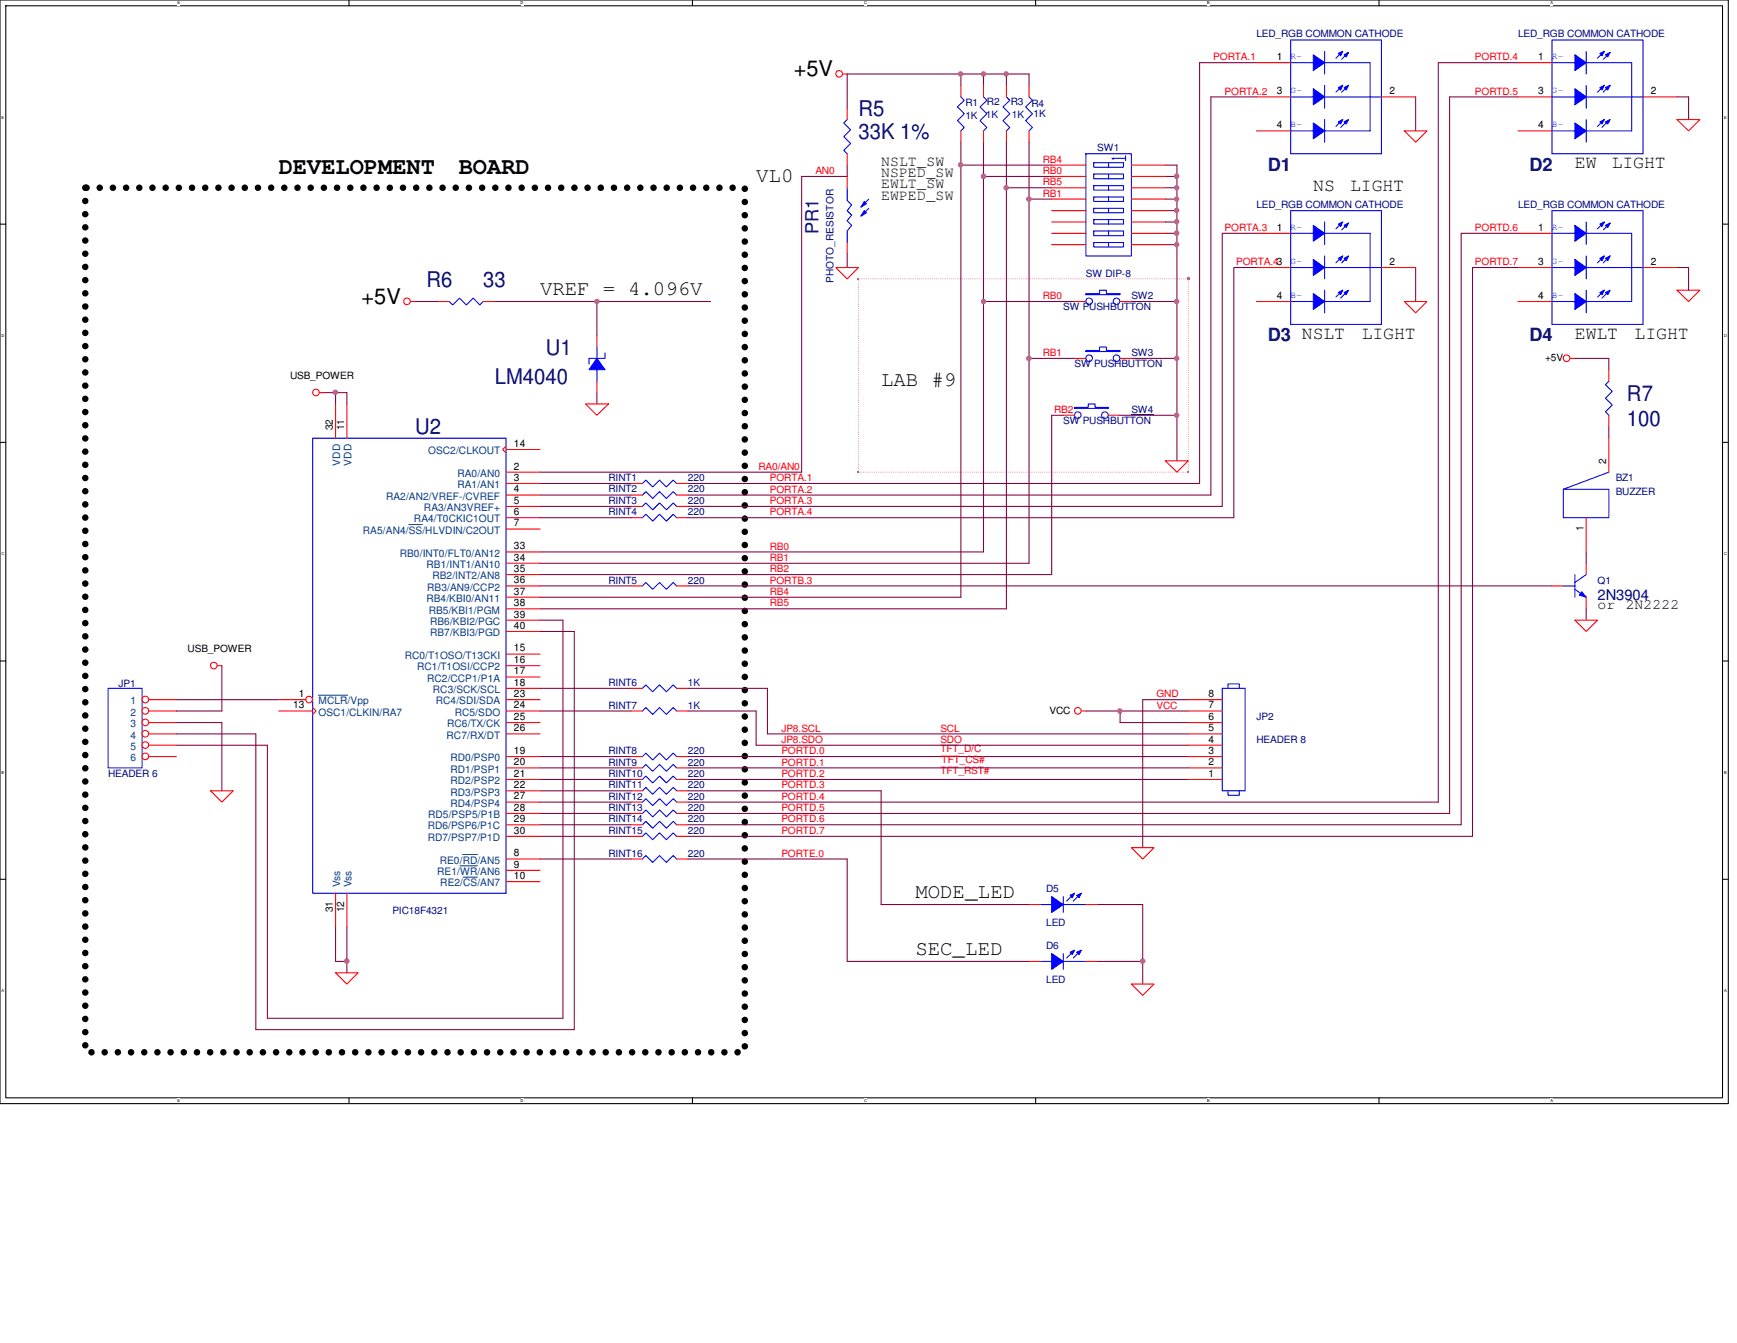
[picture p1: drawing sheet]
<svg xmlns="http://www.w3.org/2000/svg" width="279mm" height="216mm" viewBox="0 0 279 216" stroke-linecap="round" stroke-linejoin="round" font-family="sans-serif">
<path d="M0 0h278v177.4h-278zM.9 .9h276.2v175.6h-276.2z" fill="none" stroke="#000" stroke-width=".17"/>
<g fill="#fff">
<path d="M28.5 .1h.5v.7h-.5z"/>
<path d="M28.5 176.6h.5v.7h-.5z"/>
</g>
<path d="M56.1 0v.9M56.1 176.5v.9" fill="none" stroke="#000" stroke-width=".17"/>
<g fill="#fff">
<path d="M83.7 .1h.5v.7h-.5z"/>
<path d="M83.7 176.6h.5v.7h-.5z"/>
</g>
<path d="M111.4 0v.9M111.4 176.5v.9" fill="none" stroke="#000" stroke-width=".17"/>
<g fill="#fff">
<path d="M139 .1h.4v.7h-.4z"/>
<path d="M139 176.6h.4v.7h-.4z"/>
</g>
<path d="M166.6 0v.9M166.6 176.5v.9" fill="none" stroke="#000" stroke-width=".17"/>
<g fill="#fff">
<path d="M194.2 .1h.4v.7h-.4z"/>
<path d="M194.2 176.6h.4v.7h-.4z"/>
</g>
<path d="M221.8 0v.9M221.8 176.5v.9" fill="none" stroke="#000" stroke-width=".17"/>
<g fill="#fff">
<path d="M249.4 .1h.4v.7h-.4z"/>
<path d="M249.4 176.6h.4v.7h-.4z"/>
<path d="M.3 18.5h.4v.7h-.4z"/>
<path d="M277.3 18.5h.4v.7h-.4z"/>
<path d="M.3 53.6h.4v.7h-.4z"/>
<path d="M277.3 53.6h.5v.7h-.5z"/>
</g>
<path d="M0 36h.9M277.1 36h.9" fill="none" stroke="#000" stroke-width=".17"/>
<g fill="#fff">
<path d="M.3 88.6h.4v.8h-.4z"/>
<path d="M277.3 88.6h.5v.8h-.5z"/>
</g>
<path d="M0 71.1h.9M277.1 71.1h.9" fill="none" stroke="#000" stroke-width=".17"/>
<g fill="#fff">
<path d="M.3 123.8h.4v.7h-.4z"/>
<path d="M277.3 123.8h.4v.7h-.4z"/>
</g>
<path d="M0 106.3h.9M277.1 106.3h.9" fill="none" stroke="#000" stroke-width=".17"/>
<g fill="#fff">
<path d="M.3 158.9h.3v.7h-.3z"/>
<path d="M277.3 158.9h.4v.7h-.4z"/>
</g>
<path d="M0 141.4h.9M277.1 141.4h.9" fill="none" stroke="#000" stroke-width=".17"/>
<path d="M13.7 30.2h106.1v139h-106.1z" fill="none" stroke="#000" stroke-width="1.1" stroke-dasharray="0 2.1"/>
<path d="M138.1 44.8h53v31.1h-53z" fill="none" stroke="#f0f" stroke-width=".17" stroke-dasharray="0 .3"/>
<g fill="#f0f">
<path d="M138 44.7h.2v.2h-.2z"/>
<path d="M191 44.7h.3v.3h-.3z"/>
<path d="M191.1 75.8h.1v.2h-.1z"/>
<path d="M138 75.8h.2v.2h-.2z"/>
</g>
<path d="M55.8 154.6v1.8" fill="none" stroke="#800040" stroke-width=".17"/>
<circle cx="55.8" cy="154.5" r=".36" fill="#f0f"/>
<circle cx="55.8" cy="154.5" r=".36" fill="none" stroke="#f0f" stroke-width=".17"/>
<path d="M52.2 63.1h3.6v1.8M54 63.1v1.8M86.9 99.7h3.7v64M28.4 112.5h16.4M28.4 116.2h7.3v10.9M28.4 119.8h14.6v43.9M35.7 107v7.3h-7.3M86.9 101.5h5.5v64h-51.3v-47.5h-12.7M55.8 149.1v5.5h-1.8" fill="none" stroke="#800040" stroke-width=".17"/>
<circle cx="53.9" cy="63.1" r=".34" fill="#f0f"/>
<circle cx="53.9" cy="63.1" r=".34" fill="none" stroke="#f0f" stroke-width=".17"/>
<g fill="none" stroke="#800040" stroke-width=".17">
<path d="M231.4 10.1h12.8M66.8 48.5h3.6M79.6 48.5h16.4M96 48.5v5.5M96 48.5h18.3M86.9 77.7h14.6M96 63.1v1.8M110.7 77.7h82.3M110.7 79.6h84.1M86.9 81.4h14.6M86.9 83.2h14.6M86.9 90.6h78.6"/>
<path d="M86.9 94.2h14.6M86.9 88.7h71.3M110.7 83.2h87.8M86.9 110.7h14.6M86.9 114.3h14.6M86.9 121.6h14.6M86.9 123.4h14.6M86.9 125.3h14.6M54 149.1v5.5M43 163.7h47.6"/>
</g>
<circle cx="96" cy="48.5" r=".34" fill="#f0f"/>
<circle cx="96" cy="48.5" r=".34" fill="none" stroke="#f0f" stroke-width=".17"/>
<g fill="none" stroke="#800040" stroke-width=".17">
<path d="M154.6 11.9v1.8M158.2 11.9v1.8M202.1 10.1h-9.1v67.6M202.1 15.6h-7.3v64M227.7 15.6v5.4M269.7 15.6h1.9M136.3 26.5v1.9h-7.4v47.5h-42M202.1 37.5h-5.5v43.9h-85.9M136.3 40.8v2.2M202.1 43h-3.6v40.2M227.7 43v5.5M258.8 57.6v1.8"/>
<path d="M269.7 43h1.9v3.7M258.8 68.6v1.8M86.9 132.6h14.6M86.9 134.5h14.6M110.7 132.6h124.3M110.7 134.5h126.2"/>
</g>
<circle cx="158.2" cy="11.9" r=".34" fill="#f0f"/>
<circle cx="158.2" cy="11.9" r=".34" fill="none" stroke="#f0f" stroke-width=".17"/>
<path d="M158.2 11.9h3.7M161.9 11.9h3.6M161.9 11.9v1.8M165.5 22.9v9.1" fill="none" stroke="#800040" stroke-width=".17"/>
<circle cx="161.8" cy="11.9" r=".34" fill="#f0f"/>
<circle cx="161.8" cy="11.9" r=".34" fill="none" stroke="#f0f" stroke-width=".17"/>
<path d="M136.3 11.9h18.3M165.5 11.9v1.8M154.6 22.9v3.6M158.2 22.9v5.5M161.9 22.9v7.3" fill="none" stroke="#800040" stroke-width=".17"/>
<circle cx="154.5" cy="11.9" r=".34" fill="#f0f"/>
<circle cx="154.5" cy="11.9" r=".34" fill="none" stroke="#f0f" stroke-width=".17"/>
<path d="M154.6 11.9h3.6M154.6 26.5h14.6M161.9 30.2h7.3M187.5 33.9h1.8M189.3 32v1.9M189.3 33.9v1.8" fill="none" stroke="#800040" stroke-width=".17"/>
<circle cx="189.3" cy="33.8" r=".34" fill="#f0f"/>
<circle cx="189.3" cy="33.8" r=".34" fill="none" stroke="#f0f" stroke-width=".17"/>
<path d="M187.5 35.7h1.8v1.8" fill="none" stroke="#800040" stroke-width=".17"/>
<circle cx="189.3" cy="37.5" r=".35" fill="#f0f"/>
<circle cx="189.3" cy="37.5" r=".35" fill="none" stroke="#f0f" stroke-width=".17"/>
<circle cx="189.3" cy="35.6" r=".34" fill="#f0f"/>
<circle cx="189.3" cy="35.6" r=".34" fill="none" stroke="#f0f" stroke-width=".17"/>
<path d="M187.5 37.5h1.8v1.8M187.5 39.3h1.8M189.3 39.3v9.2" fill="none" stroke="#800040" stroke-width=".17"/>
<circle cx="189.3" cy="48.5" r=".34" fill="#f0f"/>
<circle cx="189.3" cy="48.5" r=".34" fill="none" stroke="#f0f" stroke-width=".17"/>
<circle cx="189.3" cy="39.3" r=".34" fill="#f0f"/>
<circle cx="189.3" cy="39.3" r=".34" fill="none" stroke="#f0f" stroke-width=".17"/>
<path d="M187.5 26.5h1.8v1.9M187.5 30.2h1.8" fill="none" stroke="#800040" stroke-width=".17"/>
<circle cx="189.3" cy="28.3" r=".35" fill="#f0f"/>
<circle cx="189.3" cy="28.3" r=".35" fill="none" stroke="#f0f" stroke-width=".17"/>
<path d="M187.5 28.4h1.8v3.6h-1.8" fill="none" stroke="#800040" stroke-width=".17"/>
<circle cx="189.3" cy="32" r=".34" fill="#f0f"/>
<circle cx="189.3" cy="32" r=".34" fill="none" stroke="#f0f" stroke-width=".17"/>
<circle cx="189.3" cy="30.2" r=".34" fill="#f0f"/>
<circle cx="189.3" cy="30.2" r=".34" fill="none" stroke="#f0f" stroke-width=".17"/>
<path d="M154.6 26.5v69.5" fill="none" stroke="#800040" stroke-width=".17"/>
<circle cx="154.5" cy="26.5" r=".34" fill="#f0f"/>
<circle cx="154.5" cy="26.5" r=".34" fill="none" stroke="#f0f" stroke-width=".17"/>
<path d="M161.9 30.2v67.7" fill="none" stroke="#800040" stroke-width=".17"/>
<circle cx="161.8" cy="30.2" r=".34" fill="#f0f"/>
<circle cx="161.8" cy="30.2" r=".34" fill="none" stroke="#f0f" stroke-width=".17"/>
<g fill="none" stroke="#800040" stroke-width=".17">
<path d="M136.3 11.9v5.5M231.4 10.1v118.8h-120.7M244.2 15.6h-11v115.2h-122.5M271.6 15.6v3.6M244.2 37.5h-9.2v95.1M244.2 43h-7.3v91.5M253.3 57.6h5.5M86.9 79.6h14.6M86.9 96h67.7M86.9 97.9h75M110.7 94.2h138.9M255.1 88.7v1.9"/>
<path d="M255.1 97.9v1.8M86.9 128.9h14.6M86.9 138.1h14.6M110.7 138.1h25.6v16.5h29.2M176.5 154.6h7.3v3.6"/>
</g>
<circle cx="183.8" cy="154.5" r=".36" fill="#f0f"/>
<circle cx="183.8" cy="154.5" r=".36" fill="none" stroke="#f0f" stroke-width=".17"/>
<path d="M174.7 114.3h16.4M180.2 116.2h10.9M183.8 112.5v23.8M110.7 121.6h80.4M110.7 123.4h80.4M110.7 125.3h80.4" fill="none" stroke="#800040" stroke-width=".17"/>
<circle cx="180.1" cy="114.3" r=".34" fill="#f0f"/>
<circle cx="180.1" cy="114.3" r=".34" fill="none" stroke="#f0f" stroke-width=".17"/>
<path d="M172.8 48.5h-14.6v40.2M172.8 57.6h-7.3v33M110.7 110.7h12.7v7.3h67.7M121.6 114.3v5.5h69.5M180.2 114.3v1.9M183.8 112.5h7.3" fill="none" stroke="#800040" stroke-width=".17"/>
<circle cx="165.5" cy="57.6" r=".36" fill="#f0f"/>
<circle cx="165.5" cy="57.6" r=".36" fill="none" stroke="#f0f" stroke-width=".17"/>
<path d="M182 48.5h7.3v9.1h-7.3" fill="none" stroke="#800040" stroke-width=".17"/>
<circle cx="189.3" cy="57.6" r=".34" fill="#f0f"/>
<circle cx="189.3" cy="57.6" r=".34" fill="none" stroke="#f0f" stroke-width=".17"/>
<path d="M169.2 28.4h-11v20.1M189.3 57.6v9.2" fill="none" stroke="#800040" stroke-width=".17"/>
<circle cx="158.2" cy="48.5" r=".34" fill="#f0f"/>
<circle cx="158.2" cy="48.5" r=".34" fill="none" stroke="#f0f" stroke-width=".17"/>
<circle cx="158.2" cy="28.3" r=".35" fill="#f0f"/>
<circle cx="158.2" cy="28.3" r=".35" fill="none" stroke="#f0f" stroke-width=".17"/>
<path d="M169.2 32h-3.7v25.6" fill="none" stroke="#800040" stroke-width=".17"/>
<circle cx="165.5" cy="32" r=".36" fill="#f0f"/>
<circle cx="165.5" cy="32" r=".36" fill="none" stroke="#f0f" stroke-width=".17"/>
<path d="M169.2 66.8v25.6h-82.3M180.2 66.8h9.1v7.3M110.7 114.3h10.9M86.9 130.8h14.6M86.9 127.1h14.6M110.7 127.1h31v18.3h23.8M176.5 145.4h7.3v9.2" fill="none" stroke="#800040" stroke-width=".17"/>
<circle cx="189.3" cy="66.8" r=".34" fill="#f0f"/>
<circle cx="189.3" cy="66.8" r=".34" fill="none" stroke="#f0f" stroke-width=".17"/>
<path d="M169.2 66.8h1.8" fill="none" stroke="#800040" stroke-width=".17"/>
<g fill="none" stroke="#f00" stroke-width=".17">
<path d="M135.6 11.9h.7M269.7 19.2h3.7l-1.8 1.8zM225.9 21h3.6l-1.8 1.9zM66 48.5h.8M134.5 43h3.6l-1.8 1.8zM225.9 48.5h3.6l-1.8 1.8zM252.6 57.6h.7M269.7 46.7h3.7l-1.8 1.8zM51.4 63.1h.8M94.2 64.9h3.7l-1.9 1.9zM187.5 74.1h3.6l-1.8 1.8zM101.5 81.4h1.8"/>
<path d="M108.8 81.4h1.9M253.3 99.7h3.7l-1.9 1.8zM35 107h.7M173.9 114.3h.8M33.9 127.1h3.6l-1.8 1.8zM182 136.3h3.6l-1.8 1.8zM54 156.4h3.6l-1.8 1.8zM182 158.2h3.6l-1.8 1.8z"/>
<circle cx="135" cy="11.9" r=".54"/>
<circle cx="65.5" cy="48.4" r=".54"/>
<circle cx="252" cy="57.6" r=".54"/>
<circle cx="50.8" cy="63.1" r=".54"/>
<circle cx="34.4" cy="107" r=".54"/>
<circle cx="173.4" cy="114.3" r=".54"/>
</g>
<path d="M103.3 81.4l.6-.5 1.1 1.1 1.1-1.1 1.1 1.1 1.1-1.1 .5 .5" fill="none" stroke="#00f" stroke-width=".17"/>
<path d="M253.3 8.8l1.8 1.3-1.8 1.2z" fill-rule="evenodd" fill="#00f"/>
<path d="M253.3 8.8l1.8 1.3-1.8 1.2z" fill="none" stroke="#00f" stroke-width=".17"/>
<path d="M257.3 8.6l.8-.3-.4 .7z" fill-rule="evenodd" fill="#00f"/>
<path d="M257.3 8.6l.8-.3-.4 .7zM258.1 8.3l-1.1 1.1" fill="none" stroke="#00f" stroke-width=".17"/>
<path d="M258.2 8.8l.8-.4-.4 .7z" fill-rule="evenodd" fill="#00f"/>
<path d="M249.6 10.1h12.9M255.1 8.3v3.6M258.1 19.2l-1.1 1.1M258.2 8.8l.8-.4-.4 .7z" fill="none" stroke="#00f" stroke-width=".17"/>
<path d="M253.3 14.3l1.8 1.3-1.8 1.2z" fill-rule="evenodd" fill="#00f"/>
<path d="M253.3 14.3l1.8 1.3-1.8 1.2z" fill="none" stroke="#00f" stroke-width=".17"/>
<path d="M253.3 19.8l1.8 1.2-1.8 1.3z" fill-rule="evenodd" fill="#00f"/>
<path d="M249.6 15.6h12.9M253.3 19.8l1.8 1.2-1.8 1.3zM258.8 19.4l-1.1 1.1M259 13.7l-1.1 1.1M249.6 21h12.9" fill="none" stroke="#00f" stroke-width=".17"/>
<path d="M257.3 14.1l.8-.4-.4 .8z" fill-rule="evenodd" fill="#00f"/>
<path d="M257.3 14.1l.8-.4-.4 .8z" fill="none" stroke="#00f" stroke-width=".17"/>
<path d="M258.2 14.1l.8-.4-.4 .8z" fill-rule="evenodd" fill="#00f"/>
<path d="M258.2 14.1l.8-.4-.4 .8z" fill="none" stroke="#00f" stroke-width=".17"/>
<path d="M257.3 19.6l.8-.4-.4 .7z" fill-rule="evenodd" fill="#00f"/>
<path d="M257.3 19.6l.8-.4-.4 .7z" fill="none" stroke="#00f" stroke-width=".17"/>
<path d="M258.2 19.6l.8-.4-.4 .7z" fill-rule="evenodd" fill="#00f"/>
<g fill="none" stroke="#00f" stroke-width=".17">
<path d="M249.6 6.4h14.7v18.3h-14.7zM255.1 13.7v3.7M255.1 19.2v3.7M258.1 13.7l-1.1 1.1M258.2 19.6l.8-.4-.4 .7zM259 8.4l-1.1 1.1M262.5 10.1v10.9M262.5 15.6h1.8M174.7 47.2h2.2v-.5h1.1v.5h2.2v.2h-5.5zM258.8 61.3l-.6 .5 1.1 1.1-1.1 1.1 1.1 1.1-1.1 1.1 .6 .6M103.3 83.2l.6-.5 1.1 1.1 1.1-1.1 1.1 1.1 1.1-1.1 .5 .5M251.5 94.2h1.8"/>
<path d="M253.3 94.7l1.8 1.3M253.3 92.4v3.6M255.1 92.4l-1.8 1.2M196.6 110.7h3.7v16.4h-3.7zM197.5 110.7v-.8h1.8v.8M103.3 132.6l.6-.6 1.1 1.1 1.1-1.1 1.1 1.1 1.1-1.1 .5 .6M197.5 127.1v.7h1.8v-.7"/>
<circle cx="175.2" cy="48.4" r=".54"/>
<circle cx="179.6" cy="48.4" r=".54"/>
</g>
<g fill="none" stroke="#f00" stroke-width=".17">
<path d="M244.2 10.1h5.4M244.2 15.6h5.4M264.3 15.6h5.4M244.2 21h5.4M172.8 48.5h1.9M180.2 48.5h1.8M258.8 59.4v1.9M258.8 66.8v1.8M101.5 83.2h1.8M108.8 83.2h1.9M191.1 119.8h5.5M191.1 118h5.5"/>
<path d="M191.1 116.2h5.5M191.1 114.3h5.5M191.1 112.5h5.5M101.5 132.6h1.8M108.8 132.6h1.9M191.1 125.3h5.5M191.1 123.4h5.5M191.1 121.6h5.5"/>
</g>
<path d="M254.4 95.1l.7 .9-1.1-.3z" fill="#00f"/>
<path d="M254.4 95.1l.7 .9-1.1-.3z" fill="none" stroke="#00f" stroke-width=".17"/>
<path d="M249.6 94.2h1.9M255.1 90.6v1.8M255.1 96v1.9" fill="none" stroke="#f00" stroke-width=".17"/>
<path d="M211.2 36.2l1.9 1.3-1.9 1.3z" fill-rule="evenodd" fill="#00f"/>
<path d="M211.2 36.2l1.9 1.3-1.9 1.3z" fill="none" stroke="#00f" stroke-width=".17"/>
<path d="M215.3 36l.7-.3-.4 .7z" fill-rule="evenodd" fill="#00f"/>
<path d="M215.3 36l.7-.3-.4 .7zM216 35.7l-1.1 1.1" fill="none" stroke="#00f" stroke-width=".17"/>
<path d="M216.2 36.2l.7-.3-.4 .7z" fill-rule="evenodd" fill="#00f"/>
<path d="M207.6 37.5h12.8M213.1 35.7v3.6M216.2 36.2l.7-.3-.4 .7zM216 46.7l-1.1 1.1" fill="none" stroke="#00f" stroke-width=".17"/>
<path d="M211.2 41.7l1.9 1.3-1.9 1.3z" fill-rule="evenodd" fill="#00f"/>
<path d="M211.2 41.7l1.9 1.3-1.9 1.3z" fill="none" stroke="#00f" stroke-width=".17"/>
<path d="M211.2 47.2l1.9 1.3-1.9 1.2z" fill-rule="evenodd" fill="#00f"/>
<path d="M207.6 43h12.8M207.6 48.5h12.8M211.2 47.2l1.9 1.3-1.9 1.2zM216.7 46.8l-1.1 1.1M216.9 41.1l-1.1 1.1" fill="none" stroke="#00f" stroke-width=".17"/>
<path d="M215.3 41.5l.7-.4-.4 .8z" fill-rule="evenodd" fill="#00f"/>
<path d="M215.3 41.5l.7-.4-.4 .8z" fill="none" stroke="#00f" stroke-width=".17"/>
<path d="M216.2 41.5l.7-.4-.4 .8z" fill-rule="evenodd" fill="#00f"/>
<path d="M216.2 41.5l.7-.4-.4 .8z" fill="none" stroke="#00f" stroke-width=".17"/>
<path d="M215.3 47l.7-.3-.4 .7z" fill-rule="evenodd" fill="#00f"/>
<path d="M215.3 47l.7-.3-.4 .7z" fill="none" stroke="#00f" stroke-width=".17"/>
<path d="M216.2 47l.7-.3-.4 .7z" fill-rule="evenodd" fill="#00f"/>
<path d="M207.6 33.9h14.6v18.3h-14.6zM216.9 35.9l-1.1 1.1M220.4 37.5v11M213.1 41.1v3.7M213.1 46.7v3.6M216 41.1l-1.1 1.1M216.2 47l.7-.3-.4 .7zM220.4 43h1.8" fill="none" stroke="#00f" stroke-width=".17"/>
<path d="M202.1 37.5h5.5M202.1 43h5.5M202.1 48.5h5.5M222.2 43h5.5" fill="none" stroke="#f00" stroke-width=".17"/>
<path d="M211.2 8.8l1.9 1.3-1.9 1.2z" fill-rule="evenodd" fill="#00f"/>
<path d="M211.2 8.8l1.9 1.3-1.9 1.2z" fill="none" stroke="#00f" stroke-width=".17"/>
<path d="M215.3 8.6l.7-.3-.4 .7z" fill-rule="evenodd" fill="#00f"/>
<path d="M215.3 8.6l.7-.3-.4 .7zM216 8.3l-1.1 1.1" fill="none" stroke="#00f" stroke-width=".17"/>
<path d="M216.2 8.8l.7-.4-.4 .7z" fill-rule="evenodd" fill="#00f"/>
<path d="M207.6 10.1h12.8M213.1 8.3v3.6M216 19.2l-1.1 1.1M216.2 8.8l.7-.4-.4 .7z" fill="none" stroke="#00f" stroke-width=".17"/>
<path d="M211.2 14.3l1.9 1.3-1.9 1.2z" fill-rule="evenodd" fill="#00f"/>
<path d="M211.2 14.3l1.9 1.3-1.9 1.2z" fill="none" stroke="#00f" stroke-width=".17"/>
<path d="M211.2 19.8l1.9 1.2-1.9 1.3z" fill-rule="evenodd" fill="#00f"/>
<path d="M207.6 15.6h12.8M211.2 19.8l1.9 1.2-1.9 1.3zM216.7 19.4l-1.1 1.1M216.9 13.7l-1.1 1.1M207.6 21h12.8" fill="none" stroke="#00f" stroke-width=".17"/>
<path d="M215.3 14.1l.7-.4-.4 .8z" fill-rule="evenodd" fill="#00f"/>
<path d="M215.3 14.1l.7-.4-.4 .8z" fill="none" stroke="#00f" stroke-width=".17"/>
<path d="M216.2 14.1l.7-.4-.4 .8z" fill-rule="evenodd" fill="#00f"/>
<path d="M216.2 14.1l.7-.4-.4 .8z" fill="none" stroke="#00f" stroke-width=".17"/>
<path d="M215.3 19.6l.7-.4-.4 .7z" fill-rule="evenodd" fill="#00f"/>
<path d="M215.3 19.6l.7-.4-.4 .7z" fill="none" stroke="#00f" stroke-width=".17"/>
<path d="M216.2 19.6l.7-.4-.4 .7z" fill-rule="evenodd" fill="#00f"/>
<path d="M207.6 6.4h14.6v18.3h-14.6zM213.1 13.7v3.7M213.1 19.2v3.7M216 13.7l-1.1 1.1M216.2 19.6l.7-.4-.4 .7zM216.9 8.4l-1.1 1.1M220.4 10.1v10.9M220.4 15.6h1.8M17.4 110.7h5.5v12.7h-5.5z" fill="none" stroke="#00f" stroke-width=".17"/>
<path d="M202.1 10.1h5.5M202.1 15.6h5.5M222.2 15.6h5.5M202.1 21h5.5" fill="none" stroke="#f00" stroke-width=".17"/>
<circle cx="23.4" cy="112.5" r=".54" fill="#fff"/>
<g fill="none" stroke="#f00" stroke-width=".17">
<path d="M24 112.5h4.4"/>
<circle cx="23.4" cy="112.5" r=".54"/>
</g>
<circle cx="23.4" cy="114.3" r=".54" fill="#fff"/>
<g fill="none" stroke="#f00" stroke-width=".17">
<path d="M24 114.3h4.4"/>
<circle cx="23.4" cy="114.3" r=".54"/>
</g>
<circle cx="23.4" cy="116.1" r=".54" fill="#fff"/>
<g fill="none" stroke="#f00" stroke-width=".17">
<path d="M24 116.2h4.4"/>
<circle cx="23.4" cy="116.1" r=".54"/>
</g>
<circle cx="23.4" cy="118" r=".54" fill="#fff"/>
<g fill="none" stroke="#f00" stroke-width=".17">
<path d="M24 118h4.4"/>
<circle cx="23.4" cy="118" r=".54"/>
</g>
<circle cx="23.4" cy="119.8" r=".54" fill="#fff"/>
<g fill="none" stroke="#f00" stroke-width=".17">
<path d="M24 119.8h4.4"/>
<circle cx="23.4" cy="119.8" r=".54"/>
</g>
<circle cx="23.4" cy="121.6" r=".54" fill="#fff"/>
<g fill="none" stroke="#f00" stroke-width=".17">
<path d="M24 121.6h4.4M101.5 134.5h1.8M108.8 134.5h1.9"/>
<circle cx="23.4" cy="121.6" r=".54"/>
</g>
<path d="M136.3 37.1v1.9M139.7 33.5l-1.1 1.1M139.7 32l-1.1 1.1M103.3 134.5l.6-.6 1.1 1.1 1.1-1.1 1.1 1.1 1.1-1.1 .5 .6" fill="none" stroke="#00f" stroke-width=".17"/>
<path d="M139 32.4l.4 .4-.9 .5z" fill="#00f"/>
<path d="M139 32.4l.4 .4-.9 .5z" fill="none" stroke="#00f" stroke-width=".17"/>
<path d="M139 33.9l.4 .3-.9 .6z" fill="#00f"/>
<path d="M136.3 30.2v2l.7 .7-.7 1 .7 .7-.7 .9 .7 .7-.7 .9M139 33.9l.4 .3-.9 .6zM96 59.4v1.9M96 55.8v1.8M97.3 56.7v.9h-2.6v.9" fill="none" stroke="#00f" stroke-width=".17"/>
<path d="M136.3 28.4v1.8M136.3 39v1.8" fill="none" stroke="#f00" stroke-width=".17"/>
<path d="M96 57.6l1.3 1.8h-2.6z" fill-rule="evenodd" fill="#00f"/>
<path d="M96 57.6l1.3 1.8h-2.6zM103.3 77.7l.6-.5 1.1 1.1 1.1-1.1 1.1 1.1 1.1-1.1 .5 .5M103.3 127.1l.6-.5 1.1 1.1 1.1-1.1 1.1 1.1 1.1-1.1 .5 .5" fill="none" stroke="#00f" stroke-width=".17"/>
<path d="M96 54v1.8M96 61.3v1.8M101.5 77.7h1.8M108.8 77.7h1.9M101.5 127.1h1.8M108.8 127.1h1.9" fill="none" stroke="#f00" stroke-width=".17"/>
<path d="M253.3 36.2l1.8 1.3-1.8 1.3z" fill-rule="evenodd" fill="#00f"/>
<path d="M253.3 36.2l1.8 1.3-1.8 1.3z" fill="none" stroke="#00f" stroke-width=".17"/>
<path d="M257.3 36l.8-.3-.4 .7z" fill-rule="evenodd" fill="#00f"/>
<path d="M257.3 36l.8-.3-.4 .7zM258.1 35.7l-1.1 1.1" fill="none" stroke="#00f" stroke-width=".17"/>
<path d="M258.2 36.2l.8-.3-.4 .7z" fill-rule="evenodd" fill="#00f"/>
<path d="M249.6 37.5h12.9M255.1 35.7v3.6M258.2 36.2l.8-.3-.4 .7zM258.1 46.7l-1.1 1.1" fill="none" stroke="#00f" stroke-width=".17"/>
<path d="M253.3 41.7l1.8 1.3-1.8 1.3z" fill-rule="evenodd" fill="#00f"/>
<path d="M253.3 41.7l1.8 1.3-1.8 1.3z" fill="none" stroke="#00f" stroke-width=".17"/>
<path d="M253.3 47.2l1.8 1.3-1.8 1.2z" fill-rule="evenodd" fill="#00f"/>
<path d="M249.6 43h12.9M249.6 48.5h12.9M253.3 47.2l1.8 1.3-1.8 1.2zM258.8 46.8l-1.1 1.1M259 41.1l-1.1 1.1" fill="none" stroke="#00f" stroke-width=".17"/>
<path d="M257.3 41.5l.8-.4-.4 .8z" fill-rule="evenodd" fill="#00f"/>
<path d="M257.3 41.5l.8-.4-.4 .8z" fill="none" stroke="#00f" stroke-width=".17"/>
<path d="M258.2 41.5l.8-.4-.4 .8z" fill-rule="evenodd" fill="#00f"/>
<path d="M258.2 41.5l.8-.4-.4 .8z" fill="none" stroke="#00f" stroke-width=".17"/>
<path d="M257.3 47l.8-.3-.4 .7z" fill-rule="evenodd" fill="#00f"/>
<path d="M257.3 47l.8-.3-.4 .7z" fill="none" stroke="#00f" stroke-width=".17"/>
<path d="M258.2 47l.8-.3-.4 .7z" fill-rule="evenodd" fill="#00f"/>
<g fill="none" stroke="#00f" stroke-width=".17">
<path d="M154.6 15.6l.5 .5-1.1 1.1 1.1 1.1-1.1 1.1 1.1 1.1-.5 .5M161.9 15.6l.5 .5-1.1 1.1 1.1 1.1-1.1 1.1 1.1 1.1-.5 .5M165.5 15.6l.6 .5-1.1 1.1 1.1 1.1-1.1 1.1 1.1 1.1-.6 .5M174.7 24.7h7.3v16.4h-7.3zM175.9 26.2h4.8v.7h-4.8zM175.9 28h4.8v.7h-4.8zM175.9 29.8h4.8v.8h-4.8zM175.9 31.7h4.8v.7h-4.8zM175.9 33.5h4.8v.7h-4.8zM175.9 35.3h4.8v.7h-4.8zM175.9 37.1h4.8v.8h-4.8zM175.9 39h4.8v.7h-4.8z"/>
<path d="M178.3 26.2v.7M178.3 28v.7M178.3 29.8v.8M178.3 31.7v.7M178.3 33.5v.7M178.3 35.3v.7M178.3 37.1v.8M178.3 39v.7M181.1 25.4h-2.2l.2 .2M181.1 25.1v.7M249.6 33.9h14.7v18.3h-14.7zM259 35.9l-1.1 1.1"/>
<path d="M262.5 37.5v11M255.1 41.1v3.7M255.1 46.7v3.6M258.1 41.1l-1.1 1.1M258.2 47l.8-.3-.4 .7zM262.5 43h1.8M103.3 79.6l.6-.6 1.1 1.1 1.1-1.1 1.1 1.1 1.1-1.1 .5 .6M103.3 94.2l.6-.6 1.1 1.1 1.1-1.1 1.1 1.1 1.1-1.1 .5 .6M103.3 130.8l.6-.6 1.1 1.1 1.1-1.1 1.1 1.1 1.1-1.1 .5 .6M103.3 125.3l.6-.5 1.1 1.1 1.1-1.1 1.1 1.1 1.1-1.1 .5 .5M167.3 145.4h1.9M171 144.1v2.6"/>
<path d="M171 145.4h3.7"/>
</g>
<g fill="none" stroke="#f00" stroke-width=".17">
<path d="M154.6 13.7v1.9M161.9 13.7v1.9M165.5 13.7v1.9M154.6 21v1.9M161.9 21v1.9M165.5 21v1.9M169.2 26.5h5.5M169.2 28.4h5.5M169.2 30.2h5.5M169.2 32h5.5M169.2 33.9h5.5M169.2 35.7h5.5"/>
<path d="M169.2 37.5h5.5M169.2 39.3h5.5M182 26.5h5.5M182 28.4h5.5M182 30.2h5.5M182 32h5.5M182 33.9h5.5M182 35.7h5.5M182 37.5h5.5M182 39.3h5.5M244.2 37.5h5.4M244.2 43h5.4"/>
<path d="M244.2 48.5h5.4M264.3 43h5.4M101.5 79.6h1.8M108.8 79.6h1.9M101.5 94.2h1.8M108.8 94.2h1.9M101.5 130.8h1.8M101.5 125.3h1.8M108.8 130.8h1.9M108.8 125.3h1.9"/>
</g>
<path d="M169.2 144.1l1.8 1.3-1.8 1.3z" fill-rule="evenodd" fill="#00f"/>
<path d="M169.2 144.1l1.8 1.3-1.8 1.3z" fill="none" stroke="#00f" stroke-width=".17"/>
<path d="M173.2 143.9l.7-.3-.3 .7z" fill-rule="evenodd" fill="#00f"/>
<path d="M173.2 143.9l.7-.3-.3 .7z" fill="none" stroke="#00f" stroke-width=".17"/>
<path d="M172.1 143.9l.7-.3-.3 .7z" fill-rule="evenodd" fill="#00f"/>
<path d="M167.3 154.6h1.9M171 153.3v2.5M171 154.6h3.7M172.1 143.9l.7-.3-.3 .7zM172.6 143.8l-1 1.1M173.7 143.8l-1.1 1.1" fill="none" stroke="#00f" stroke-width=".17"/>
<path d="M165.5 145.4h1.8M174.7 145.4h1.8" fill="none" stroke="#f00" stroke-width=".17"/>
<path d="M169.2 153.3l1.8 1.3-1.8 1.2z" fill-rule="evenodd" fill="#00f"/>
<path d="M169.2 153.3l1.8 1.3-1.8 1.2z" fill="none" stroke="#00f" stroke-width=".17"/>
<path d="M173.2 153.1l.7-.4-.3 .8z" fill-rule="evenodd" fill="#00f"/>
<path d="M173.2 153.1l.7-.4-.3 .8z" fill="none" stroke="#00f" stroke-width=".17"/>
<path d="M172.1 153.1l.7-.4-.3 .8z" fill-rule="evenodd" fill="#00f"/>
<g fill="none" stroke="#00f" stroke-width=".17">
<path d="M174.7 56.3h2.2v-.5h1.1v.5h2.2v.2h-5.5zM50.3 70.4h31.1v73.2h-31.1zM172.8 65.5h2.2v-.6h1.1v.6h2.2v.2h-5.5zM103.3 114.3l.6-.6 1.1 1.2 1.1-1.2 1.1 1.2 1.1-1.2 .5 .6M103.3 121.6l.6-.5 1.1 1.1 1.1-1.1 1.1 1.1 1.1-1.1 .5 .5M172.1 153.1l.7-.4-.3 .8zM172.6 152.9l-1 1.1M173.7 152.9l-1.1 1.1"/>
<circle cx="175.2" cy="57.6" r=".54"/>
<circle cx="179.6" cy="57.6" r=".54"/>
<circle cx="173.4" cy="66.7" r=".54"/>
<circle cx="177.7" cy="66.7" r=".54"/>
</g>
<path d="M172.8 57.6h1.9M180.2 57.6h1.8M171 66.8h1.8M178.3 66.8h1.9M101.5 114.3h1.8M108.8 114.3h1.9M101.5 121.6h1.8M108.8 121.6h1.9M165.5 154.6h1.8M174.7 154.6h1.8" fill="none" stroke="#f00" stroke-width=".17"/>
<path d="M182 66.6h3.5" fill="none" stroke="#000080" stroke-width=".16"/>
<circle cx="49.7" cy="112.5" r=".54" fill="#fff"/>
<g fill="none" stroke="#f00" stroke-width=".17">
<path d="M136.3 17.4v1.8M158.2 13.7v1.9M136.3 24.7v1.8M158.2 21v1.9M70.4 48.5h1.9M77.7 48.5h1.9M54 64.9v5.5M55.8 64.9v5.5M81.4 75.9h5.5M81.4 77.7h5.5M81.4 79.6h5.5M81.4 71.7l-.5 .6 .5 .5"/>
<path d="M81.4 72.3h5.5M258.8 70.4v5.5M81.4 81.4h5.5M81.4 83.2h5.5M81.4 85h5.5M81.4 88.7h5.5M81.4 90.6h5.5M81.4 92.4h5.5M81.4 94.2h5.5M81.4 96h5.5M81.4 97.9h5.5M81.4 99.7h5.5"/>
<path d="M255.1 83.2v5.5M44.8 114.3h5.5M44.8 112.5h4.4M50.3 113.7l.5 .6-.5 .6M81.4 101.5h5.5M81.4 118h5.5M81.4 116.2h5.5M81.4 114.3h5.5M81.4 112.5h5.5M81.4 110.7h5.5M81.4 108.8h5.5M81.4 107h5.5"/>
<path d="M81.4 105.2h5.5M101.5 110.7h1.8M108.8 110.7h1.9M81.4 138.1h5.5M81.4 139.9h5.5M81.4 121.6h5.5M81.4 123.4h5.5M81.4 125.3h5.5M81.4 127.1h5.5M81.4 128.9h5.5M81.4 130.8h5.5M81.4 132.6h5.5"/>
<path d="M81.4 134.5h5.5M101.5 123.4h1.8M101.5 138.1h1.8M101.5 128.9h1.8M108.8 123.4h1.9M108.8 138.1h1.9M108.8 128.9h1.9M54 143.6v5.5M55.8 143.6v5.5M81.4 141.7h5.5"/>
<circle cx="49.7" cy="112.5" r=".54"/>
</g>
<path d="M65.7 84.3h2.2M51.2 111.8h4.7M74 139.2h2.8M74.4 137.4h2.4M74.5 141h2.3" fill="none" stroke="#004080" stroke-width=".16"/>
<path d="M136.3 19.2l-.6 .6 1.1 1.1-1.1 1.1 1.1 1.1-1.1 1.1 .6 .5M158.2 15.6l.6 .5-1.2 1.1 1.2 1.1-1.2 1.1 1.2 1.1-.6 .5M72.3 48.5l.5 .5 1.1-1.1 1.1 1.1 1.1-1.1 1.1 1.1 .5-.5M251.5 78.7h7.3v4.5h-7.3zM258.8 75.9l-7.3 2.8M103.3 110.7l.6-.6 1.1 1.1 1.1-1.1 1.1 1.1 1.1-1.1 .5 .6M103.3 123.4l.6-.5 1.1 1.1 1.1-1.1 1.1 1.1 1.1-1.1 .5 .5M103.3 138.1l.6-.6 1.1 1.1 1.1-1.1 1.1 1.1 1.1-1.1 .5 .6M103.3 128.9l.6-.5 1.1 1.1 1.1-1.1 1.1 1.1 1.1-1.1 .5 .5" fill="none" stroke="#00f" stroke-width=".17"/>
<circle cx="55.8" cy="154.5" r=".36" fill="#f0f"/>
<circle cx="55.8" cy="154.5" r=".36" fill="none" stroke="#f0f" stroke-width=".17"/>
<circle cx="53.9" cy="63.1" r=".34" fill="#f0f"/>
<circle cx="53.9" cy="63.1" r=".34" fill="none" stroke="#f0f" stroke-width=".17"/>
<circle cx="96" cy="48.5" r=".34" fill="#f0f"/>
<circle cx="96" cy="48.5" r=".34" fill="none" stroke="#f0f" stroke-width=".17"/>
<circle cx="158.2" cy="11.9" r=".34" fill="#f0f"/>
<circle cx="158.2" cy="11.9" r=".34" fill="none" stroke="#f0f" stroke-width=".17"/>
<circle cx="161.8" cy="11.9" r=".34" fill="#f0f"/>
<circle cx="161.8" cy="11.9" r=".34" fill="none" stroke="#f0f" stroke-width=".17"/>
<circle cx="154.5" cy="11.9" r=".34" fill="#f0f"/>
<circle cx="154.5" cy="11.9" r=".34" fill="none" stroke="#f0f" stroke-width=".17"/>
<circle cx="189.3" cy="33.8" r=".34" fill="#f0f"/>
<circle cx="189.3" cy="33.8" r=".34" fill="none" stroke="#f0f" stroke-width=".17"/>
<circle cx="189.3" cy="37.5" r=".35" fill="#f0f"/>
<circle cx="189.3" cy="37.5" r=".35" fill="none" stroke="#f0f" stroke-width=".17"/>
<circle cx="189.3" cy="35.6" r=".34" fill="#f0f"/>
<circle cx="189.3" cy="35.6" r=".34" fill="none" stroke="#f0f" stroke-width=".17"/>
<circle cx="189.3" cy="48.5" r=".34" fill="#f0f"/>
<circle cx="189.3" cy="48.5" r=".34" fill="none" stroke="#f0f" stroke-width=".17"/>
<circle cx="189.3" cy="39.3" r=".34" fill="#f0f"/>
<circle cx="189.3" cy="39.3" r=".34" fill="none" stroke="#f0f" stroke-width=".17"/>
<circle cx="189.3" cy="28.3" r=".35" fill="#f0f"/>
<circle cx="189.3" cy="28.3" r=".35" fill="none" stroke="#f0f" stroke-width=".17"/>
<circle cx="189.3" cy="32" r=".34" fill="#f0f"/>
<circle cx="189.3" cy="32" r=".34" fill="none" stroke="#f0f" stroke-width=".17"/>
<circle cx="189.3" cy="30.2" r=".34" fill="#f0f"/>
<circle cx="189.3" cy="30.2" r=".34" fill="none" stroke="#f0f" stroke-width=".17"/>
<circle cx="154.5" cy="26.5" r=".34" fill="#f0f"/>
<circle cx="154.5" cy="26.5" r=".34" fill="none" stroke="#f0f" stroke-width=".17"/>
<circle cx="161.8" cy="30.2" r=".34" fill="#f0f"/>
<circle cx="161.8" cy="30.2" r=".34" fill="none" stroke="#f0f" stroke-width=".17"/>
<circle cx="183.8" cy="154.5" r=".36" fill="#f0f"/>
<circle cx="183.8" cy="154.5" r=".36" fill="none" stroke="#f0f" stroke-width=".17"/>
<circle cx="180.1" cy="114.3" r=".34" fill="#f0f"/>
<circle cx="180.1" cy="114.3" r=".34" fill="none" stroke="#f0f" stroke-width=".17"/>
<circle cx="165.5" cy="57.6" r=".36" fill="#f0f"/>
<circle cx="165.5" cy="57.6" r=".36" fill="none" stroke="#f0f" stroke-width=".17"/>
<circle cx="189.3" cy="57.6" r=".34" fill="#f0f"/>
<circle cx="189.3" cy="57.6" r=".34" fill="none" stroke="#f0f" stroke-width=".17"/>
<circle cx="158.2" cy="48.5" r=".34" fill="#f0f"/>
<circle cx="158.2" cy="48.5" r=".34" fill="none" stroke="#f0f" stroke-width=".17"/>
<circle cx="158.2" cy="28.3" r=".35" fill="#f0f"/>
<circle cx="158.2" cy="28.3" r=".35" fill="none" stroke="#f0f" stroke-width=".17"/>
<circle cx="165.5" cy="32" r=".36" fill="#f0f"/>
<circle cx="165.5" cy="32" r=".36" fill="none" stroke="#f0f" stroke-width=".17"/>
<circle cx="189.3" cy="66.8" r=".34" fill="#f0f"/>
<circle cx="189.3" cy="66.8" r=".34" fill="none" stroke="#f0f" stroke-width=".17"/>
<g font-size="3.8">
<text x="44.8" y="27.9">DEVELOPMENT</text>
<text x="73.8" y="27.9">BOARD</text>
</g>
<g font-size="3.5">
<text x="127.7" y="12.2">+5V</text>
<text x="58.2" y="48.8">+5V</text>
</g>
<g font-size="3.5" fill="#000080">
<text x="138.1" y="18.7">R5</text>
<text x="138.1" y="22.3">33K 1%</text>
<text x="68.6" y="46.1">R6</text>
<text x="77.7" y="46.1">33</text>
<text x="87.8" y="57.1">U1</text>
<text x="79.6" y="61.8">LM4040</text>
<text x="261.7" y="64.4">R7</text>
<text x="66.8" y="69.8">U2</text>
<text x="261.7" y="68.4">100</text>
</g>
<g font-size="3.3">
<text x="121.6" y="29.2">VL0</text>
<text x="86.9" y="47.5">VREF = 4.096V</text>
<text x="141.7" y="62.1">LAB #9</text>
<text x="147.2" y="144.4">MODE_LED</text>
<text x="147.2" y="153.5">SEC_LED</text>
</g>
<g font-size="2.9" fill="#000080">
<text x="203.9" y="27.4">D1</text>
<text x="246" y="27.4">D2</text>
<text x="131.7" y="37.7" transform="rotate(-90 131.7 37.7)">PR1</text>
<text x="203.9" y="54.9">D3 NSLT</text>
<text x="246" y="54.9">D4</text>
</g>
<g font-size="2.9">
<text x="253.3" y="27.1">EW</text>
<text x="259.3" y="27.1">LIGHT</text>
<text x="211.2" y="30.7">NS</text>
<text x="217.2" y="30.7">LIGHT</text>
<text x="219" y="54.5">LIGHT</text>
<text x="253.3" y="54.5">EWLT</text>
<text x="262.9" y="54.5">LIGHT</text>
</g>
<g font-size="2.4">
<text x="141.7" y="26.6">NSLT_SW</text>
<text x="141.7" y="28.4">NSPED_SW</text>
<text x="141.7" y="30.3">EWLT_SW</text>
<text x="141.7" y="32.1">EWPED_SW</text>
<text x="257" y="97.9">or</text>
<text x="261.5" y="97.9">2N2222</text>
</g>
<text font-size="2.4" fill="#000080" x="257" y="96.4">2N3904</text>
<g font-size="1.7">
<text x="205.4" y="9.7">1</text>
<text x="247.4" y="9.7">1</text>
<text x="205.4" y="15.2">3</text>
<text x="223.5" y="15.2">2</text>
<text x="247.4" y="15.2">3</text>
<text x="265.6" y="15.2">2</text>
<text x="205.4" y="20.6">4</text>
<text x="247.4" y="20.6">4</text>
<text x="205.4" y="37.1">1</text>
<text x="247.4" y="37.1">1</text>
<text x="223.5" y="42.6">2</text>
<text x="247.4" y="42.6">3</text>
<text x="265.6" y="42.6">2</text>
<text x="205.4" y="48">4</text>
<text x="247.4" y="48">4</text>
<text x="53.6" y="69.2" transform="rotate(-90 53.6 69.2)">32</text>
<text x="55.4" y="69.2" transform="rotate(-90 55.4 69.2)">11</text>
<text x="82.7" y="71.8">14</text>
<text x="82.7" y="75.5">2</text>
<text x="82.7" y="77.3">3</text>
<text x="258.4" y="74.6" transform="rotate(-90 258.4 74.6)">2</text>
<text x="82.7" y="81">5</text>
<text x="82.7" y="79.2">4</text>
<text x="82.7" y="82.8">6</text>
<text x="82.7" y="84.6">7</text>
<text x="82.7" y="88.3">33</text>
<text x="254.7" y="85.4" transform="rotate(-90 254.7 85.4)">1</text>
<text x="82.7" y="91.9">35</text>
<text x="82.7" y="95.6">37</text>
<text x="82.7" y="90.1">34</text>
<text x="82.7" y="93.8">36</text>
<text x="82.7" y="99.3">39</text>
<text x="82.7" y="101.1">40</text>
<text x="82.7" y="97.5">38</text>
<text x="82.7" y="104.7">15</text>
<text x="82.7" y="106.6">16</text>
<text x="47.2" y="113.9">13</text>
<text x="48.1" y="112.1">1</text>
<text x="82.7" y="110.2">18</text>
<text x="82.7" y="113.9">24</text>
<text x="82.7" y="108.4">17</text>
<text x="82.7" y="112.1">23</text>
<text x="194.4" y="113.9">7</text>
<text x="194.4" y="112.1">8</text>
<text x="82.7" y="117.6">26</text>
<text x="82.7" y="115.7">25</text>
<text x="194.4" y="119.4">4</text>
<text x="194.4" y="117.6">5</text>
<text x="194.4" y="115.7">6</text>
<text x="82.7" y="121.2">19</text>
<text x="82.7" y="123">20</text>
<text x="82.7" y="124.9">21</text>
<text x="194.4" y="124.9">1</text>
<text x="194.4" y="123">2</text>
<text x="194.4" y="121.2">3</text>
<text x="82.7" y="126.7">22</text>
<text x="82.7" y="128.5">27</text>
<text x="82.7" y="130.3">28</text>
<text x="82.7" y="137.7">8</text>
<text x="82.7" y="132.2">29</text>
<text x="82.7" y="134">30</text>
<text x="82.7" y="139.5">9</text>
<text x="82.7" y="141.3">10</text>
<text x="53.6" y="146.6" transform="rotate(-90 53.6 146.6)">31</text>
<text x="55.4" y="146.6" transform="rotate(-90 55.4 146.6)">12</text>
</g>
<g font-size="1.7" fill="#004080">
<text x="54.7" y="74.8" transform="rotate(-90 54.7 74.8)">VDD</text>
<text x="56.6" y="74.8" transform="rotate(-90 56.6 74.8)">VDD</text>
<text x="68.9" y="73">OSC2/CLKOUT</text>
<text x="73.6" y="76.7">RA0/AN0</text>
<text x="62.1" y="80.3">RA2/AN2/VREF-/CVREF</text>
<text x="66.6" y="84">RA4/T0CKIC1OUT</text>
<text x="68.2" y="82.2">RA3/AN3VREF+</text>
<text x="73.6" y="78.5">RA1/AN1</text>
<text x="58.4" y="85.8">RA5/AN4/SS/HLVDIN/C2OUT</text>
<text x="64.3" y="89.5">RB0/INT0/FLT0/AN12</text>
<text x="68.6" y="91.3">RB1/INT1/AN10</text>
<text x="68.7" y="95">RB3/AN9/CCP2</text>
<text x="69.6" y="93.1">RB2/INT2/AN8</text>
<text x="68.6" y="96.8">RB4/KBI0/AN11</text>
<text x="69" y="98.6">RB5/KBI1/PGM</text>
<text x="69.2" y="100.5">RB6/KBI2/PGC</text>
<text x="65.1" y="105.9">RC0/T1OSO/T13CKI</text>
<text x="67.1" y="107.8">RC1/T1OSI/CCP2</text>
<text x="69.2" y="102.3">RB7/KBI3/PGD</text>
<text x="21" y="113.2">1</text>
<text x="51.2" y="113.2">MCLR/Vpp</text>
<text x="68.7" y="109.6">RC2/CCP1/P1A</text>
<text x="69.6" y="111.4">RC3/SCK/SCL</text>
<text x="70.1" y="113.2">RC4/SDI/SDA</text>
<text x="21" y="115.1">2</text>
<text x="21" y="116.9">3</text>
<text x="21" y="118.7">4</text>
<text x="51.2" y="115.1">OSC1/CLKIN/RA7</text>
<text x="71.8" y="118.7">RC7/RX/DT</text>
<text x="71.9" y="116.9">RC6/TX/CK</text>
<text x="73.2" y="115.1">RC5/SDO</text>
<text x="21" y="120.6">5</text>
<text x="21" y="122.4">6</text>
<text x="72.5" y="122.4">RD0/PSP0</text>
<text x="72.5" y="124.2">RD1/PSP1</text>
<text x="68.9" y="131.5">RD5/PSP5/P1B</text>
<text x="72.5" y="126.1">RD2/PSP2</text>
<text x="72.5" y="127.9">RD3/PSP3</text>
<text x="72.5" y="129.7">RD4/PSP4</text>
<text x="68.8" y="133.3">RD6/PSP6/P1C</text>
<text x="68.8" y="135.2">RD7/PSP7/P1D</text>
<text x="54.7" y="142.7" transform="rotate(-90 54.7 142.7)">Vss</text>
<text x="56.6" y="142.7" transform="rotate(-90 56.6 142.7)">Vss</text>
<text x="70.3" y="140.7">RE1/WR/AN6</text>
<text x="70.7" y="138.9">RE0/RD/AN5</text>
<text x="70.8" y="142.5">RE2/CS/AN7</text>
</g>
<g font-size="1.6" fill="#f00">
<text x="195.2" y="9.7">PORTA.1</text>
<text x="237.2" y="9.7">PORTD.4</text>
<text x="197" y="15.2">PORTA.2</text>
<text x="237.2" y="15.2">PORTD.5</text>
<text x="131.1" y="28">AN0</text>
<text x="167.7" y="29.8">RB5</text>
<text x="167.7" y="26.2">RB4</text>
<text x="167.7" y="28">RB0</text>
<text x="167.7" y="31.6">RB1</text>
<text x="197" y="37.1">PORTA.3</text>
<text x="237.2" y="37.1">PORTD.6</text>
<text x="198.8" y="42.6">PORTA.43</text>
<text x="237.2" y="42.6">PORTD.7</text>
<text x="167.7" y="48.1">RB0</text>
<text x="167.7" y="57.2">RB1</text>
<text x="169.5" y="66.4">RB2</text>
<text x="122" y="75.5">RA0/AN0</text>
<text x="123.8" y="77.3">PORTA.1</text>
<text x="123.8" y="79.2">PORTA.2</text>
<text x="123.8" y="82.8">PORTA.4</text>
<text x="123.8" y="81">PORTA.3</text>
<text x="123.8" y="88.3">RB0</text>
<text x="123.8" y="90.2">RB1</text>
<text x="123.8" y="95.6">RB4</text>
<text x="123.8" y="93.8">PORTB.3</text>
<text x="123.8" y="92">RB2</text>
<text x="123.8" y="97.5">RB5</text>
<text x="186" y="113.9">VCC</text>
<text x="186" y="112.1">GND</text>
<text x="125.7" y="117.6">JP8.SCL</text>
<text x="125.7" y="119.4">JP8.SDO</text>
<text x="151.3" y="117.6">SCL</text>
<text x="151.3" y="119.4">SDO</text>
<text x="125.7" y="121.2">PORTD.0</text>
<text x="125.7" y="124.9">PORTD.2</text>
<text x="125.7" y="123.1">PORTD.1</text>
<text x="151.3" y="120.8">TFT_D/C</text>
<text x="151.3" y="124.5">TFT_RST#</text>
<text x="151.5" y="122.6">TFT_CS#</text>
<text x="125.7" y="128.6">PORTD.4</text>
<text x="125.7" y="130.4">PORTD.5</text>
<text x="125.7" y="126.7">PORTD.3</text>
<text x="125.7" y="132.2">PORTD.6</text>
<text x="125.7" y="134.1">PORTD.7</text>
<text x="125.7" y="137.7">PORTE.0</text>
</g>
<g font-size="1.6" fill="#000080">
<text x="202.1" y="6">LED_RGB COMMON CATHODE</text>
<text x="244.2" y="6">LED_RGB COMMON CATHODE</text>
<text x="155.3" y="17">R1</text>
<text x="158.7" y="16.8">R2</text>
<text x="162.6" y="16.8">R3</text>
<text x="165.9" y="17.2">R4</text>
<text x="155.3" y="19.2">1K</text>
<text x="158.6" y="19">1K</text>
<text x="162.8" y="19">1K</text>
<text x="166.2" y="18.8">1K</text>
<text x="176.5" y="24.3">SW1</text>
<text x="202.1" y="33.4">LED_RGB COMMON CATHODE</text>
<text x="244.2" y="33.4">LED_RGB COMMON CATHODE</text>
<text x="134.1" y="45.6" transform="rotate(-90 134.1 45.6)">PHOTO_RESISTOR</text>
<text x="174.7" y="44.4">SW DIP-8</text>
<text x="171" y="49.9">SW PUSHBUTTON</text>
<text x="182" y="48.1">SW2</text>
<text x="172.8" y="59.1">SW PUSHBUTTON</text>
<text x="182" y="57.2">SW3</text>
<text x="171" y="68.2">SW PUSHBUTTON</text>
<text x="182" y="66.4">SW4</text>
<text x="97.9" y="77.3">RINT1</text>
<text x="110.7" y="77.3">220</text>
<text x="259.9" y="77.3">BZ1</text>
<text x="97.9" y="81">RINT3</text>
<text x="97.9" y="82.8">RINT4</text>
<text x="97.9" y="79.2">RINT2</text>
<text x="110.7" y="81">220</text>
<text x="110.7" y="82.8">220</text>
<text x="110.7" y="79.2">220</text>
<text x="259.9" y="79.5">BUZZER</text>
<text x="97.9" y="93.8">RINT5</text>
<text x="110.7" y="93.8">220</text>
<text x="257" y="93.8">Q1</text>
<text x="19" y="110.4">JP1</text>
<text x="97.9" y="113.9">RINT7</text>
<text x="97.9" y="110.3">RINT6</text>
<text x="110.7" y="113.9">1K</text>
<text x="110.7" y="110.3">1K</text>
<text x="202.1" y="115.7">JP2</text>
<text x="202.1" y="119.4">HEADER 8</text>
<text x="17.4" y="124.9">HEADER 6</text>
<text x="97.9" y="124.9">RINT10</text>
<text x="97.9" y="121.2">RINT8</text>
<text x="97.9" y="123.1">RINT9</text>
<text x="110.7" y="121.2">220</text>
<text x="110.7" y="123.1">220</text>
<text x="110.7" y="124.9">220</text>
<text x="97.9" y="126.7">RINT11</text>
<text x="97.9" y="130.4">RINT13</text>
<text x="97.9" y="128.6">RINT12</text>
<text x="110.7" y="126.7">220</text>
<text x="110.7" y="130.4">220</text>
<text x="110.7" y="128.6">220</text>
<text x="97.9" y="132.2">RINT14</text>
<text x="97.9" y="134">RINT15</text>
<text x="97.9" y="137.7">RINT16</text>
<text x="110.7" y="132.2">220</text>
<text x="110.7" y="134">220</text>
<text x="110.7" y="137.7">220</text>
<text x="168.3" y="143.4">D5</text>
<text x="63.1" y="146.9">PIC18F4321</text>
<text x="168.3" y="148.8">LED</text>
<text x="168.3" y="152.5">D6</text>
<text x="168.3" y="158">LED</text>
</g>
<g font-size="1.6">
<text x="248.5" y="58">+5V</text>
<text x="46.7" y="60.9">USB_POWER</text>
<text x="30.2" y="104.8">USB_POWER</text>
<text x="168.8" y="114.9">VCC</text>
</g>
<g font-size="1.5" fill="#00f">
<text x="207.6" y="9.5">R-</text>
<text x="249.6" y="9.5">R-</text>
<text x="207.6" y="14.9">G-</text>
<text x="249.6" y="14.9">G-</text>
<text x="207.6" y="20.4">B-</text>
<text x="249.6" y="20.4">B-</text>
<text x="207.6" y="36.9">R-</text>
<text x="249.6" y="36.9">R-</text>
<text x="207.6" y="42.4">G-</text>
<text x="207.6" y="47.9">B-</text>
<text x="249.6" y="42.4">G-</text>
<text x="249.6" y="47.9">B-</text>
</g>
<g font-size=".6">
<text x="28.5" y=".7">E</text>
<text x="83.7" y=".7">D</text>
<text x="139" y=".7">C</text>
<text x="194.2" y=".7">B</text>
<text x="249.4" y=".7">A</text>
<text x=".3" y="19">E</text>
<text x="277.3" y="19">E</text>
<text x=".3" y="54.1">D</text>
<text x="277.3" y="54.1">D</text>
<text x=".3" y="89.2">C</text>
<text x="277.3" y="89.2">C</text>
<text x=".3" y="124.4">B</text>
<text x="277.3" y="124.4">B</text>
<text x=".3" y="159.5">A</text>
<text x="277.3" y="159.5">A</text>
<text x="28.5" y="177.2">E</text>
<text x="83.7" y="177.2">D</text>
<text x="139" y="177.2">C</text>
<text x="194.2" y="177.2">B</text>
<text x="249.4" y="177.2">A</text>
</g>
</svg>
